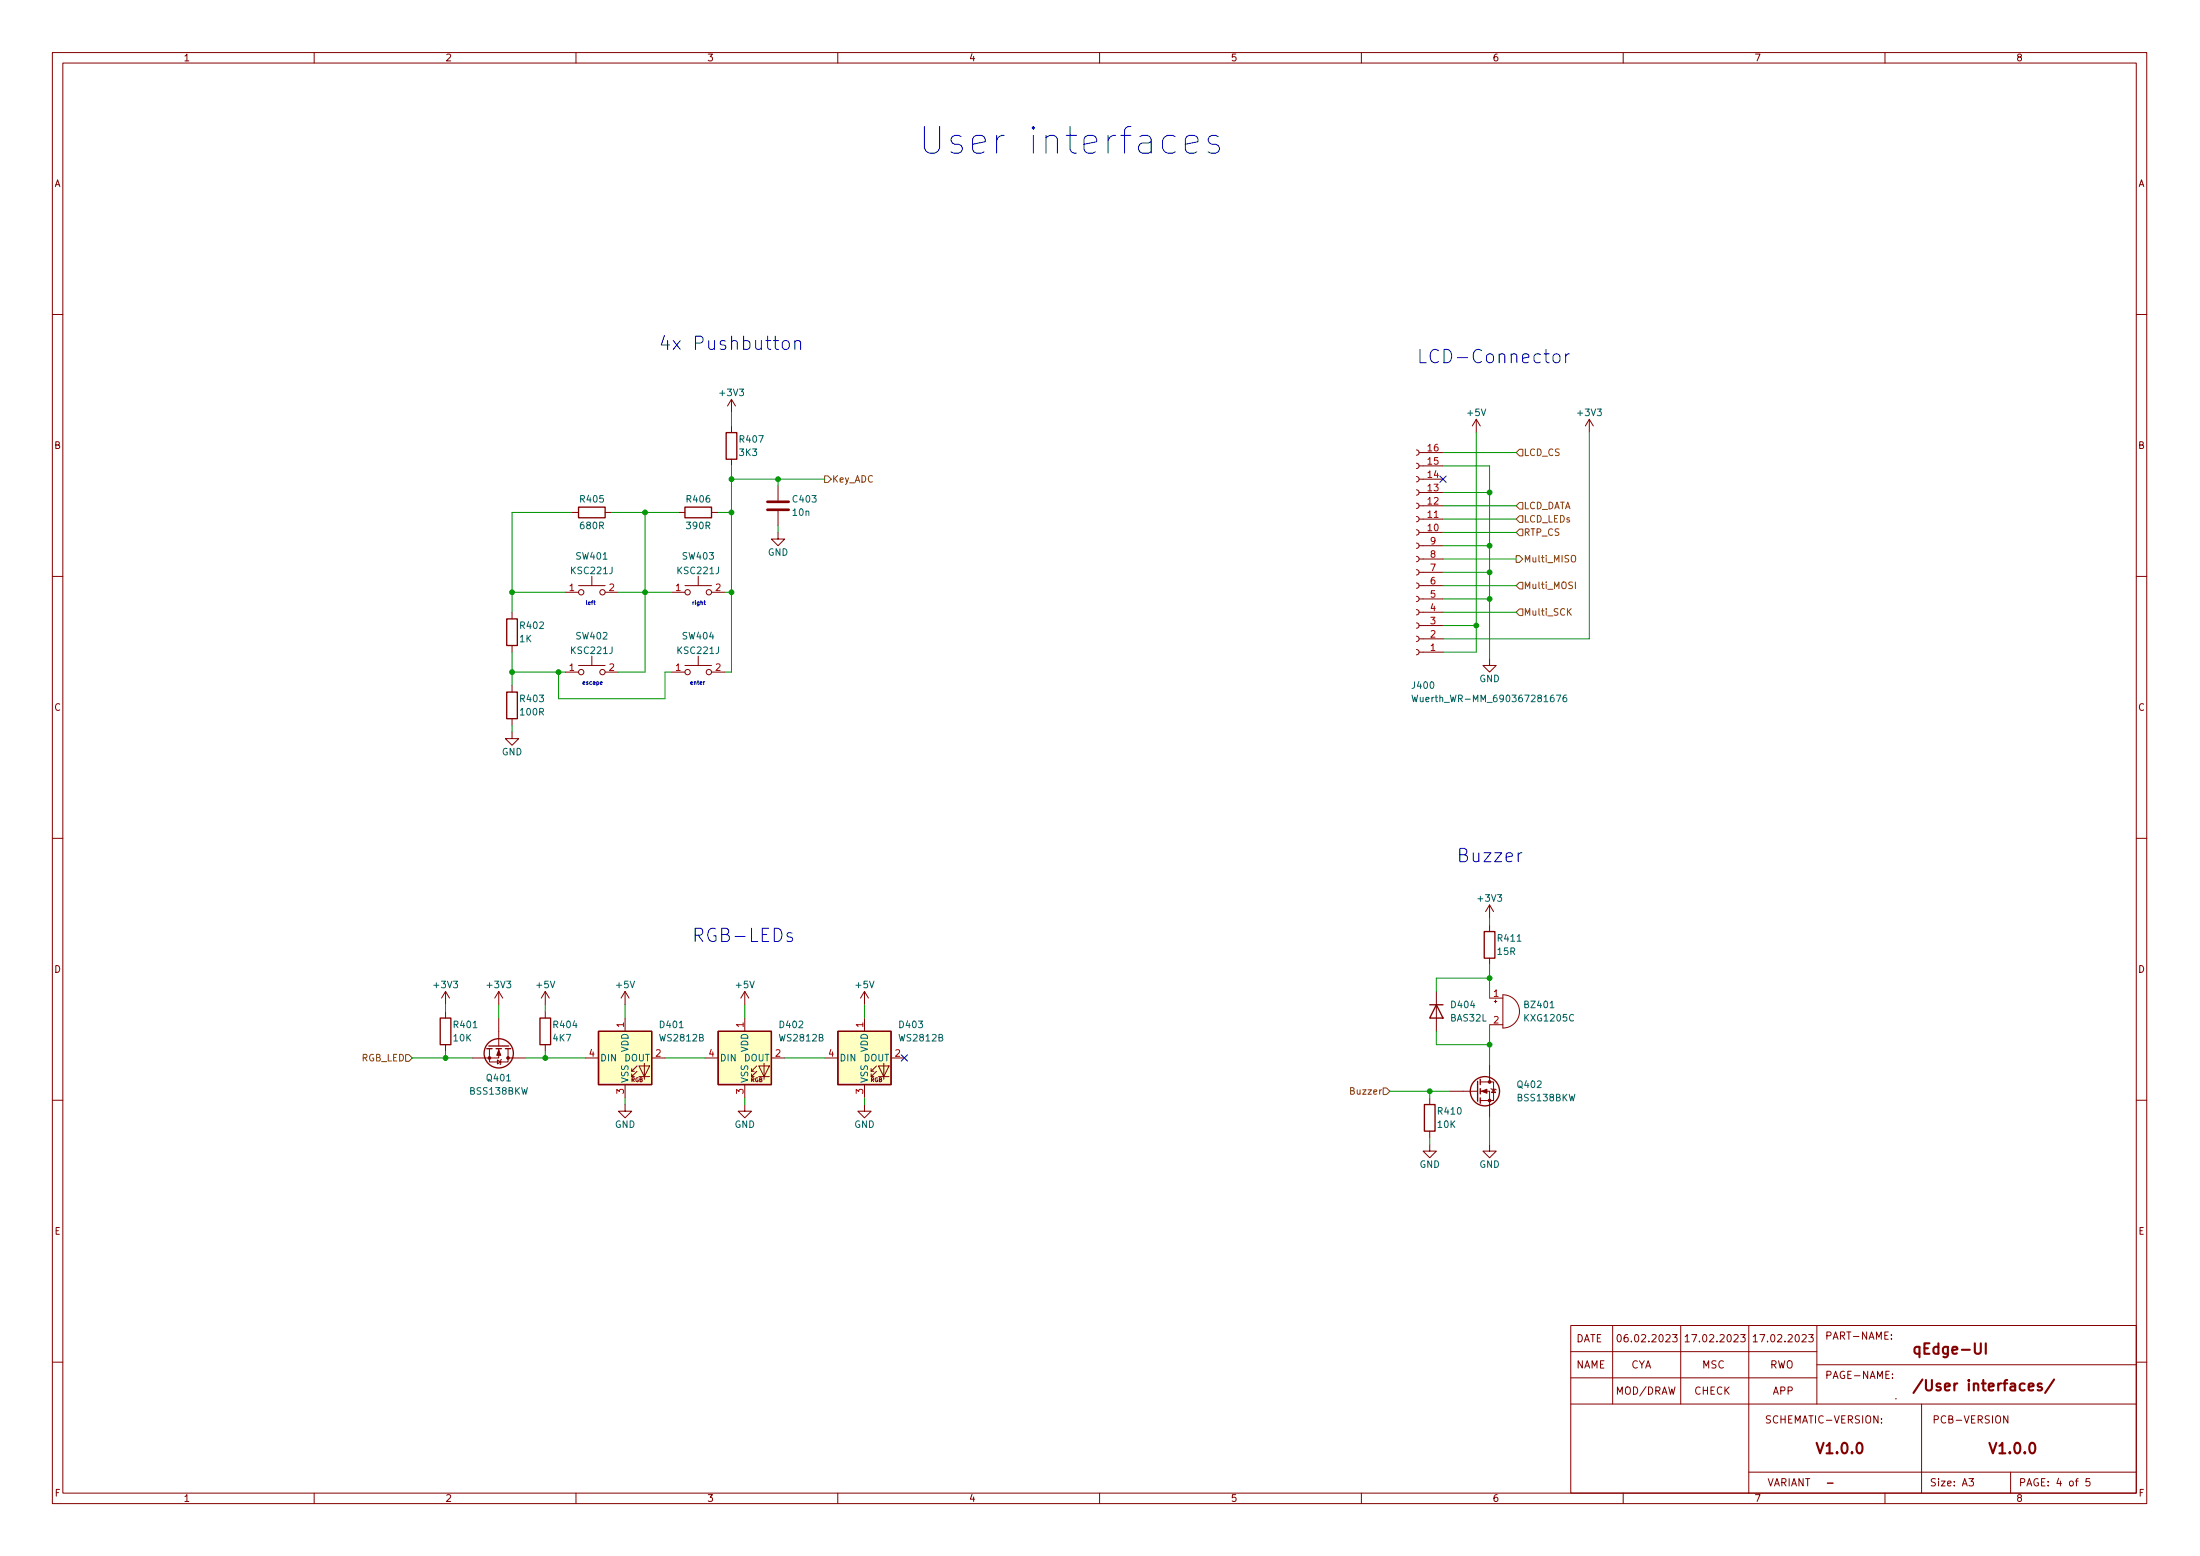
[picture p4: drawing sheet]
<svg xmlns="http://www.w3.org/2000/svg" width="420mm" height="297mm" viewBox="0 0 420 297" stroke-linecap="round" stroke-linejoin="round" font-family="sans-serif">
<g fill="none" stroke="#840000" stroke-width=".19">
<path d="M10 10h400v277h-400zM12 12h396v273h-396zM60 10v2M110 10v2M160 10v2M210 10v2M260 10v2M310 10v2M360 10v2M10 60h2M139.7 76.2l.8 1.3M139.7 76.2v2.6"/>
<path d="M139.7 76.2l-.8 1.3M408 60h2M109.2 97.8h1.3M115.6 97.8h1.2M129.5 97.8h1.3M135.9 97.8h1.3M139.7 81.3v1.3M139.7 87.7v1.2M148.6 92.7v2.8M148.6 97.6v2.8M270.5 85.9l.4 .1 .1 .4-.1 .4-.4 .1M270.5 88.4l.4 .2 .1 .3-.1 .4-.4 .1"/>
<path d="M270.5 91l.4 .1 .1 .4-.1 .3-.4 .2M270.5 93.5l.4 .2 .1 .3-.1 .4-.4 .1M270.5 96l.4 .2 .1 .4-.1 .3-.4 .2M270.5 98.6l.4 .1 .1 .4-.1 .4-.4 .1M271 86.4h4.6M271 88.9h4.6M271 91.5h4.6M271 94h4.6M271 96.6h4.6M271 99.1h4.6M281.9 80l-.7 1.3M281.9 80v2.6"/>
<path d="M281.9 80l.8 1.3M303.5 80l.8 1.3M303.5 80v2.6M303.5 80l-.7 1.3M10 110h2M97.8 116.9v1.2M107.9 113.1h2.6M110.5 111.8h5.1M113 110v1.8M115.6 113.1h2.5M128.3 113.1h2.5M130.8 111.8h5.1"/>
<path d="M133.3 110v1.8M135.9 113.1h2.5M148.6 101.6v1.3h1.3l-1.3 1.3-1.3-1.3h1.3M270.5 101.1l.4 .2 .1 .3-.1 .4-.4 .1M270.5 103.7l.4 .1 .1 .4-.1 .3-.4 .2M270.5 106.2l.4 .2 .1 .3-.1 .4-.4 .1M270.5 108.7l.4 .2 .1 .4-.1 .3-.4 .2M270.5 111.3l.4 .1 .1 .4-.1 .4-.4 .1M270.5 113.8l.4 .2 .1 .3-.1 .4-.4 .1M270.5 116.4l.4 .1 .1 .4-.1 .3-.4 .2M270.5 118.9l.4 .2 .1 .3-.1 .4-.4 .1M271 101.6h4.6"/>
<path d="M271 104.2h4.6M271 106.7h4.6M271 109.3h4.6M271 111.8h4.6M271 114.3h4.6M271 116.9h4.6M271 119.4h4.6M408 110h2M97.8 139.7v1.3h1.3l-1.3 1.3-1.3-1.3h1.3M97.8 123.2v1.3M97.8 130.8v1.3M97.8 137.2v1.3"/>
<path d="M107.9 128.3h2.6M110.5 127h5.1M113 125.3v1.7M115.6 128.3h2.5M128.3 128.3h2.5M130.8 127h5.1M133.3 125.3v1.7M135.9 128.3h2.5M270.5 121.4l.4 .2 .1 .4-.1 .3-.4 .2M270.5 124l.4 .1 .1 .4-.1 .4-.4 .1M271 122h4.6M271 124.5h4.6"/>
<path d="M284.5 125.8v1.2h1.2l-1.2 1.3-1.3-1.3h1.3M10 160h2M284.5 172.8v2.5M284.5 176.6v1.2M284.5 172.8l.7 1.2M284.5 172.8l-.8 1.2M408 160h2M85.1 189.3l-.8 1.2M85.1 189.3v2.5M85.1 193.1v1.2M85.1 199.4v1.3M85.1 189.3l.8 1.2"/>
<path d="M95.2 189.3v2.5M95.2 194.3v5.4M95.2 189.3l-.7 1.2M95.2 189.3l.8 1.2M104.1 189.3l-.7 1.2M104.1 189.3v2.5M104.1 193.1v1.2M104.1 199.4v1.3M104.1 189.3l.8 1.2M119.4 189.3v2.5M119.4 194.3v2.6M119.4 189.3l-.8 1.2"/>
<path d="M119.4 189.3l.7 1.2M142.2 189.3l-.7 1.2M142.2 189.3v2.5M142.2 194.3v2.6M142.2 189.3l.8 1.2M165.1 189.3l-.8 1.2M165.1 189.3v2.5M165.1 194.3v2.6M165.1 189.3l.8 1.2M274.3 189.3v7.6M284.5 182.9v1.3M284.5 190.5h2.5"/>
<path d="M284.5 195.6h2.5M285.4 191.2h.5M285.6 190.9v.5M287 189.9v6.4M287 189.9a3.2 3.2 0 0 1 3.2 3.2 3.2 3.2 0 0 1-3.2 3.2M10 210h2M93.5 200.2v2.5h3.5v-2.5M95 202.3l.6 .4-.6 .4zM95.2 200.2v1.8h-5M95.8 202.2l-.3 1M97 202h3.3M111.8 202h2.5"/>
<path d="M119.4 210.9v1.2h1.2l-1.2 1.3-1.3-1.3h1.3M119.4 207v2.6M120.6 204.5h.6M121.7 204.5l-1.1 1v-.5M121.7 203.5l-1.1 1v-.5M122 203.5h2.1l-1 2zM122 205.5h2.1M123.1 203v3M124.5 202h2.5M134.6 202h2.6M142.2 210.9v1.2h1.3l-1.3 1.3-1.2-1.3h1.2M142.2 207v2.6"/>
<path d="M143.5 204.5h.5M144.5 204.5l-1 1v-.5M144.5 203.5l-1 1v-.5M144.9 203.5h2l-1 2zM144.9 205.5h2M145.9 203v3M147.3 202h2.6M157.5 202h2.5M165.1 210.9v1.2h1.3l-1.3 1.3-1.3-1.3h1.3M165.1 207v2.6M166.4 204.5h.5M167.4 204.5l-1 1v-.5"/>
<path d="M167.4 203.5l-1 1v-.5M167.8 203.5h2l-1 2zM167.8 205.5h2M168.8 203v3M170.2 202h2.5M273 218.5v1.2h1.3l-1.3 1.3-1.2-1.3h1.2M273 209.6v1.3M273 215.9v1.3M276.9 208.3h5.3M282.7 208.3h1.8v5.1M282.7 206.5h2.5v3.6h-2.5M284.5 218.5v1.2h1.2l-1.2 1.3-1.3-1.3h1.3"/>
<path d="M284.5 203.2v3.3M284.7 207.8l1 .3M285.2 207.9l.4 .7h-.7zM408 210h2M300 258h47M300 253h108v32h-108zM308 253v15M318.2 254.9l.5-.1 .3 .4-.9 1h.9M319.4 254.8h.9l-.5 .5 .4 .1v.6l-.2 .2-.6-.2M321 253v15M331.2 254.9l.5-.1 .3 .4-.9 1h.9M332.4 254.8h.9l-.5 .5 .4 .1v.6l-.2 .2-.6-.2"/>
<path d="M334 253v32M344.2 254.9l.5-.1 .3 .4-.9 1h.9M345.4 254.8h.9l-.5 .5 .4 .1v.6l-.2 .2-.6-.2M347 253v15M361.2 255.5v.2M361.2 254.8v.1M10 260h2M300 263h47M300 268h108M347 260.5h61M359.3 271.5v.2M359.3 270.8v.1"/>
<path d="M361.4 263v.2M361.4 262.3v.1M362 267h.1M367 268v17M383.5 270.3v1.4l-.8-1.4v1.4M408 260h2M60 285v2M110 285v2M160 285v2M210 285v2M260 285v2M310 285v2"/>
<path d="M334 281h74M360 285v2M376 282.3h.9l-.5 .5 .4 .1v.6l-.2 .2-.6-.2M384 281v4M399.1 282.3h-.7v.6l.2-.1 .4 .1 .2 .2-.1 .4-.2 .2-.5-.2"/>
<circle cx="111" cy="113.1" r=".51"/>
<circle cx="115.1" cy="113.1" r=".51"/>
<circle cx="131.3" cy="113.1" r=".51"/>
<circle cx="135.4" cy="113.1" r=".51"/>
<circle cx="111" cy="128.3" r=".51"/>
<circle cx="115.1" cy="128.3" r=".51"/>
<circle cx="131.3" cy="128.3" r=".51"/>
<circle cx="135.4" cy="128.3" r=".51"/>
</g>
<path d="M377.2 256.4v1.7l.3 .3 .6-.1 .2-.2v-1.7M379.2 256.4v2M354.7 275.6a.48 .48 0 0 1 .5-.2 .48 .48 0 0 1 .4 .4 1.03 1.03 0 0 1-.6 1.6 1.22 1.22 0 0 1-.3-1.8zM387.4 264.8l1-.2-.1-.4-.6-.1-.3 .3 .1 .9h.8M387.7 275.6a.48 .48 0 0 1 .5-.2 .48 .48 0 0 1 .4 .4 1.03 1.03 0 0 1-.6 1.6 1.22 1.22 0 0 1-.3-1.8zM389.9 264.2l-.5-.1-.2 .3v.3l.7 .2 .1 .2-.1 .2h-.7M392.3 263.3l-1.7 2.6" fill="none" stroke="#840000" stroke-width=".4"/>
<path d="M349 283.1h1.1" fill="none" stroke="#840000" stroke-width=".28"/>
<g fill="none" stroke="#840000" stroke-width=".25">
<path d="M110.5 96.8h5.1v2h-5.1zM130.8 96.8h5.1v2h-5.1zM138.7 82.6h2v5.1h-2zM96.8 118.1h2v5.1h-2zM96.8 132.1h2v5.1h-2zM283.5 177.8h2v5.1h-2zM84.1 194.3h2v5.1h-2zM93.3 199.7h3.9M103.1 194.3h2.1v5.1h-2.1zM114.3 196.9h10.2v10.1h-10.2zM137.2 196.9h10.1v10.1h-10.1zM160 196.9h10.2v10.1h-10.2z"/>
<path d="M273 191.8h2.6M274.3 191.8l1.3 2.5h-2.6zM93 200.2h1M94.7 200.2h1.1M96.5 200.2h1M272 210.9h2.1v5h-2.1zM282.2 206.4v3.8M282.7 206v1M282.7 207.8v1M282.7 209.6v1"/>
<circle cx="95.2" cy="201.1" r="2.79"/>
<circle cx="283.6" cy="208.3" r="2.79"/>
</g>
<g fill="#840000" stroke="#840000" stroke-width=".19">
<path d="M283 208.3l1-.4v.8z"/>
<path d="M95.2 200.4l.4 1.1h-.7z"/>
<circle cx="284.5" cy="210.1" r=".25"/>
<circle cx="284.5" cy="206.5" r=".25"/>
<circle cx="93.5" cy="202" r=".25"/>
<circle cx="97" cy="202" r=".25"/>
</g>
<path d="M269.7 132.7l.3 1.3 .2-.9 .2 .9 .4-1.3M297.2 132.7h.9l-.6 1.3M299.1 132.7l-.3 .1-.2 .2-.1 .7 .3 .3 .4-.2v-.4l-.1-.2h-.3l-.3 .2" fill="none" stroke="#006464" stroke-width=".19"/>
<g fill="#ffffc2" stroke="#ffffc2" stroke-width=".19">
<path d="M160 196.9h10.2v10.1h-10.2z"/>
<path d="M114.3 196.9h10.2v10.1h-10.2z"/>
<path d="M137.2 196.9h10.1v10.1h-10.1z"/>
</g>
<path d="M146.6 97.3h4M146.6 95.8h4" fill="none" stroke="#840000" stroke-width=".51"/>
<g fill="none" stroke="#725600" stroke-width=".19">
<path d="M157.5 90.8h.6l.6 .7-.6 .6h-.6zM290.2 85.8h.6v1.2h-.6l-.6-.6zM290.2 95.9h.6v1.3h-.6l-.6-.6zM290.2 98.5h.6v1.2h-.6l-.6-.6zM289.6 106.1h.6l.6 .6-.6 .7h-.6zM290.2 101h.6v1.3h-.6l-.6-.7zM290.2 111.2h.6v1.2h-.6l-.6-.6zM290.2 116.2h.6v1.3h-.6l-.6-.6zM299.5 116.7l.6 .8M300.1 116.2l-.7 .7M300.1 106.2l.3-.2a.43 .43 0 0 1 .5 .4v.5a.42 .42 0 0 1-.4 .4 .42 .42 0 0 1-.4-.4zM300.9 111.1v1.3"/>
<path d="M77.5 201.3h.6l.6 .7-.6 .6h-.6zM264.2 207.7h.6l.6 .6-.6 .7h-.6z"/>
</g>
<g fill="none" stroke="#0000c2" stroke-width=".19">
<path d="M226.4 27.5l2.4-.4v-.5l-.2-.5-.5-.3h-1l-.5 .3-.2 .5v1.9l.2 .5 .5 .2h1l.5-.2M232.7 26.1l-.5-.3h-.7l-.5 .3-.3 .5 .3 .7 .5 .2h.7l.5 .3 .2 .5-.2 .7-.5 .2h-1l-.5-.2M149.6 65.1a.69 .69 0 0 1 1.1 .4v.7a.69 .69 0 0 1-.6 .5 .69 .69 0 0 1-.7-.5v-.7zM151.8 65.3a.63 .63 0 0 1 1.1 .1v1.3M151.8 65v1.7M296.8 67.7a.69 .69 0 0 1 1.1 .3v.8a.69 .69 0 0 1-.6 .5 .69 .69 0 0 1-.7-.5v-.8zM299 67.6v1.6M299.7 67.6a.65 .65 0 0 0-.7 .4M113.4 114.9h.3M113.5 114.7v.6l.2 .1M134.4 114.9h.3M134.6 114.7v.6l.1 .1"/>
<path d="M114.6 130.4l.4-.1v-.1l-.4 .1 .1 .3h.3M134.6 130.1l-.2 .2M151.3 178.2l-.6-.2-.4 .4 .1 .4 .9 .2 .1 .3-.1 .3-.3 .1-.7-.1M290.7 162.8a.65 .65 0 0 0-.8 .5"/>
</g>
<g fill="none" stroke="#009600" stroke-width=".19">
<path d="M139.7 78.8v2.5M109.2 97.8h-11.4v19.1M116.8 97.8h12.7M123.2 97.8v30.5h-5.1M137.2 97.8h2.5M139.7 88.9v39.4h-1.3M139.7 91.5h17.8M148.6 91.5v1.2M275.6 96.6h14M275.6 88.9h8.9v36.9M275.6 99.1h14M275.6 94h8.9"/>
<path d="M275.6 86.4h14M281.9 82.6v41.9h-6.3M303.5 82.6v39.4h-27.9M97.8 113.1h10.1M118.1 113.1h10.2M138.4 113.1h1.3M148.6 100.4v1.2M275.6 101.6h14M275.6 104.2h8.9M275.6 109.3h8.9M275.6 111.8h14M275.6 106.7h14"/>
<path d="M275.6 116.9h14M275.6 119.4h6.3M275.6 114.3h8.9M97.8 124.5v6.3M97.8 138.5v1.2M97.8 128.3h10.1M106.7 128.3v5.1h20.3v-5.1h1.3M284.5 175.3v1.3M85.1 191.8v1.3M95.2 191.8v2.5M104.1 191.8v1.3M119.4 191.8v2.5"/>
<path d="M142.2 191.8v2.5M165.1 191.8v2.5M274.3 196.9v2.5h10.2M284.5 184.2v6.3M284.5 195.6v7.6M284.5 186.7h-10.2v2.6M78.7 202h11.5M85.1 200.7v1.3M100.3 202h11.5M104.1 200.7v1.3M119.4 209.6v1.3M127 202h7.6"/>
<path d="M142.2 209.6v1.3M149.9 202h7.6M165.1 209.6v1.3M265.4 208.3h11.5M273 208.3v1.3M273 217.2v1.3M284.5 213.4v5.1"/>
</g>
<path d="M275 90.9l1.2 1.2M276.2 90.9l-1.2 1.2M172.1 201.4l1.2 1.2M173.3 201.4l-1.2 1.2" fill="none" stroke="#000084" stroke-width=".19"/>
<g fill="#009600" stroke="#009600" stroke-width=".19">
<circle cx="106.7" cy="128.3" r=".46"/>
<circle cx="97.8" cy="128.3" r=".46"/>
<circle cx="85.1" cy="202" r=".46"/>
<circle cx="104.1" cy="202" r=".46"/>
<circle cx="273" cy="208.3" r=".46"/>
<circle cx="284.5" cy="199.4" r=".46"/>
<circle cx="284.5" cy="186.7" r=".46"/>
<circle cx="123.2" cy="113.1" r=".46"/>
<circle cx="97.8" cy="113.1" r=".46"/>
<circle cx="123.2" cy="97.8" r=".46"/>
<circle cx="284.5" cy="104.2" r=".46"/>
<circle cx="284.5" cy="114.3" r=".46"/>
<circle cx="281.9" cy="119.4" r=".46"/>
<circle cx="284.5" cy="109.3" r=".46"/>
<circle cx="284.5" cy="94" r=".46"/>
<circle cx="139.7" cy="97.8" r=".46"/>
<circle cx="139.7" cy="113.1" r=".46"/>
<circle cx="139.7" cy="91.5" r=".46"/>
<circle cx="148.6" cy="91.5" r=".46"/>
</g>
<text font-size="7.1" fill="#0000c2" x="175.3" y="29.5">User interfaces</text>
<g font-size="3.5" fill="#0000c2">
<text x="125.7" y="66.8">4x Pushbutton</text>
<text x="270.5" y="69.4">LCD-Connector</text>
<text x="278.1" y="164.6">Buzzer</text>
<text x="132.1" y="179.9">RGB-LEDs</text>
</g>
<g font-size="2.8" fill="#840000">
<text x="365" y="258.5">qEdge-UI</text>
<text x="365" y="265.5">/User interfaces/</text>
<text x="346.5" y="277.5">V1.0.0</text>
<text x="379.5" y="277.5">V1.0.0</text>
</g>
<g font-size="1.9" fill="#840000">
<text x="301" y="256.2">DATE</text>
<text x="308.5" y="256.2">06.02.2023</text>
<text x="321.5" y="256.2">17.02.2023</text>
<text x="334.5" y="256.2">17.02.2023</text>
<text x="348.5" y="255.7">PART-NAME:</text>
<text x="301" y="261.2">NAME</text>
<text x="311.5" y="261.2">CYA</text>
<text x="325" y="261.2">MSC</text>
<text x="338" y="261.2">RWO</text>
<text x="348.5" y="263.2">PAGE-NAME:</text>
<text x="308.5" y="266.2">MOD/DRAW</text>
<text x="323.5" y="266.2">CHECK</text>
<text x="338.5" y="266.2">APP</text>
<text x="337" y="271.7">SCHEMATIC-VERSION:</text>
<text x="369" y="271.7">PCB-VERSION</text>
<text x="337.5" y="283.7">VARIANT</text>
<text x="368.5" y="283.7">Size: A3</text>
<text x="385.5" y="283.7">PAGE: 4 of 5</text>
</g>
<g font-size="1.8" fill="#840000">
<text x="35" y="11.7">1</text>
<text x="85" y="11.7">2</text>
<text x="135" y="11.7">3</text>
<text x="185" y="11.7">4</text>
<text x="235" y="11.7">5</text>
<text x="285" y="11.7">6</text>
<text x="335" y="11.7">7</text>
<text x="385" y="11.7">8</text>
<text x="10.3" y="35.7">A</text>
<text x="408.3" y="35.7">A</text>
<text x="10.3" y="85.7">B</text>
<text x="408.3" y="85.7">B</text>
<text x="10.3" y="135.7">C</text>
<text x="408.3" y="135.7">C</text>
<text x="10.3" y="185.7">D</text>
<text x="408.3" y="185.7">D</text>
<text x="10.4" y="235.7">E</text>
<text x="408.4" y="235.7">E</text>
<text x="10.4" y="285.7">F</text>
<text x="35" y="286.7">1</text>
<text x="85" y="286.7">2</text>
<text x="135" y="286.7">3</text>
<text x="185" y="286.7">4</text>
<text x="235" y="286.7">5</text>
<text x="285" y="286.7">6</text>
<text x="335" y="286.7">7</text>
<text x="385" y="286.7">8</text>
<text x="408.4" y="285.7">F</text>
</g>
<g font-size="1.8" fill="#006464">
<text x="137.6" y="75.6">+3V3</text>
<text x="280.3" y="79.4">+5V</text>
<text x="301.4" y="79.4">+3V3</text>
<text x="141.3" y="87">3K3</text>
<text x="141.4" y="84.5">R407</text>
<text x="110.9" y="95.9">R405</text>
<text x="131.2" y="95.9">R406</text>
<text x="151.5" y="95.9">C403</text>
<text x="110.9" y="101">680R</text>
<text x="131.2" y="101">390R</text>
<text x="151.5" y="98.5">10n</text>
<text x="110.1" y="106.8">SW401</text>
<text x="130.5" y="106.8">SW403</text>
<text x="146.6" y="106.1">GND</text>
<text x="109.2" y="109.6">KSC221J</text>
<text x="129.5" y="109.6">KSC221J</text>
<text x="99.2" y="122.6">1K</text>
<text x="99.5" y="120.1">R402</text>
<text x="109.2" y="124.8">KSC221J</text>
<text x="110.1" y="122.1">SW402</text>
<text x="129.5" y="124.8">KSC221J</text>
<text x="130.5" y="122.1">SW404</text>
<text x="269.8" y="131.5">J400</text>
<text x="282.5" y="130.2">GND</text>
<text x="99.5" y="134">R403</text>
<text x="99.5" y="136.6">100R</text>
<text x="271.3" y="134">Wuerth_WR-MM_690367281676</text>
<text x="95.8" y="144.2">GND</text>
<text x="282.4" y="172.1">+3V3</text>
<text x="286.2" y="179.7">R411</text>
<text x="286.1" y="182.3">15R</text>
<text x="83" y="188.6">+3V3</text>
<text x="93.2" y="188.6">+3V3</text>
<text x="102.5" y="188.6">+5V</text>
<text x="117.8" y="188.6">+5V</text>
<text x="140.6" y="188.6">+5V</text>
<text x="163.5" y="188.6">+5V</text>
<text x="86.8" y="196.3">R401</text>
<text x="105.8" y="196.3">R404</text>
<text x="126.1" y="196.3">D401</text>
<text x="149" y="196.3">D402</text>
<text x="171.9" y="196.3">D403</text>
<text x="277.1" y="195">BAS32L</text>
<text x="277.3" y="192.4">D404</text>
<text x="291.3" y="192.4">BZ401</text>
<text x="291.3" y="195">KXG1205C</text>
<text x="86.7" y="198.8">10K</text>
<text x="105.7" y="198.8">4K7</text>
<text x="114.6" y="202.6">DIN</text>
<text x="119.2" y="202.6">DOUT</text>
<text x="120" y="200.9" transform="rotate(-90 120 200.9)">VDD</text>
<text x="126.2" y="198.8">WS2812B</text>
<text x="137.4" y="202.6">DIN</text>
<text x="142.1" y="202.6">DOUT</text>
<text x="142.9" y="200.9" transform="rotate(-90 142.9 200.9)">VDD</text>
<text x="149" y="198.8">WS2812B</text>
<text x="160.3" y="202.6">DIN</text>
<text x="164.9" y="202.6">DOUT</text>
<text x="165.7" y="200.9" transform="rotate(-90 165.7 200.9)">VDD</text>
<text x="171.9" y="198.8">WS2812B</text>
<text x="89.8" y="209">BSS138BKW</text>
<text x="93.1" y="206.4">Q401</text>
<text x="120" y="206.8" transform="rotate(-90 120 206.8)">VSS</text>
<text x="142.9" y="206.8" transform="rotate(-90 142.9 206.8)">VSS</text>
<text x="165.7" y="206.8" transform="rotate(-90 165.7 206.8)">VSS</text>
<text x="289.9" y="207.7">Q402</text>
<text x="117.4" y="215.3">GND</text>
<text x="140.3" y="215.3">GND</text>
<text x="163.1" y="215.3">GND</text>
<text x="274.6" y="215.3">10K</text>
<text x="274.7" y="212.8">R410</text>
<text x="289.9" y="210.2">BSS138BKW</text>
<text x="271.1" y="222.9">GND</text>
<text x="282.5" y="222.9">GND</text>
</g>
<g font-size="1.8" fill="#a90000">
<text x="272.7" y="88.7">15</text>
<text x="272.7" y="86.1">16</text>
<text x="272.7" y="93.8">13</text>
<text x="272.7" y="91.2">14</text>
<text x="272.7" y="101.4">10</text>
<text x="272.7" y="98.8">11</text>
<text x="272.7" y="96.3">12</text>
<text x="273.2" y="106.5">8</text>
<text x="273.2" y="103.9">9</text>
<text x="108.7" y="112.8">1</text>
<text x="116.3" y="112.8">2</text>
<text x="129" y="112.8">1</text>
<text x="136.7" y="112.8">2</text>
<text x="273.2" y="111.5">6</text>
<text x="273.2" y="109">7</text>
<text x="273.2" y="119.2">3</text>
<text x="273.2" y="116.6">4</text>
<text x="273.2" y="114.1">5</text>
<text x="273.2" y="124.2">1</text>
<text x="273.2" y="121.7">2</text>
<text x="108.7" y="128.1">1</text>
<text x="116.3" y="128.1">2</text>
<text x="129" y="128.1">1</text>
<text x="136.7" y="128.1">2</text>
<text x="285.3" y="190.3">1</text>
<text x="119.1" y="196.1" transform="rotate(-90 119.1 196.1)">1</text>
<text x="142" y="196.1" transform="rotate(-90 142 196.1)">1</text>
<text x="164.8" y="196.1" transform="rotate(-90 164.8 196.1)">1</text>
<text x="285.3" y="195.4">2</text>
<text x="112.5" y="201.7">4</text>
<text x="125.2" y="201.7">2</text>
<text x="135.4" y="201.7">4</text>
<text x="148.1" y="201.7">2</text>
<text x="158.3" y="201.7">4</text>
<text x="171" y="201.7">2</text>
<text x="119.1" y="208.8" transform="rotate(-90 119.1 208.8)">3</text>
<text x="142" y="208.8" transform="rotate(-90 142 208.8)">3</text>
<text x="164.8" y="208.8" transform="rotate(-90 164.8 208.8)">3</text>
</g>
<g font-size="1.8" fill="#725600">
<text x="290.9" y="87">LCD_CS</text>
<text x="158.9" y="92.1">Key_ADC</text>
<text x="290.9" y="97.2">LCD_DATA</text>
<text x="290.9" y="99.7">LCD_LEDs</text>
<text x="290.9" y="102.3">RTP_CS</text>
<text x="290.9" y="107.4">Multi_MISO</text>
<text x="290.9" y="112.4">Multi_MOSI</text>
<text x="290.9" y="117.5">Multi_SCK</text>
<text x="68.9" y="202.6">RGB_LED</text>
<text x="258.3" y="209">Buzzer</text>
</g>
<g font-size="1.1" fill="#0000c2">
<text x="111.8" y="115.5">left</text>
<text x="132.1" y="115.5">right</text>
<text x="111.1" y="130.7">escape</text>
<text x="131.7" y="130.7">enter</text>
</g>
<g font-size="1.1" fill="#840000">
<text x="120.5" y="206.5">RGB</text>
<text x="143.3" y="206.5">RGB</text>
<text x="166.2" y="206.5">RGB</text>
</g>
</svg>
